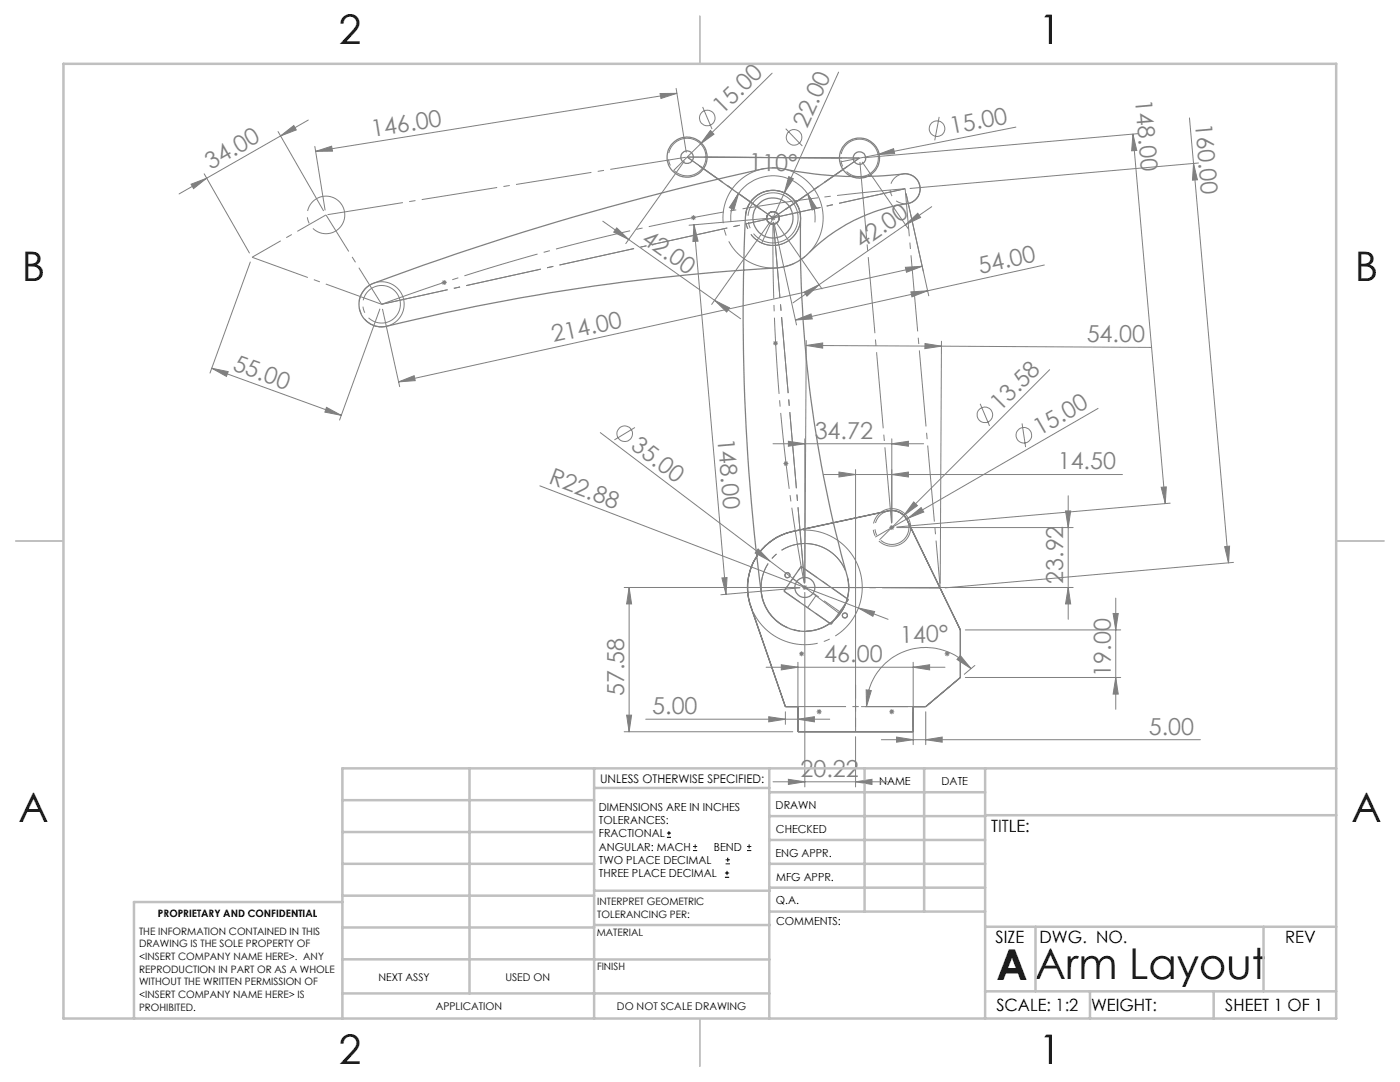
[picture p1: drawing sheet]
<svg xmlns="http://www.w3.org/2000/svg" width="279mm" height="216mm" viewBox="0 0 279 216" stroke-linecap="round" stroke-linejoin="round" font-family="sans-serif">
<g fill="none" stroke="#808080" stroke-width=".2">
<path d="M131.7 18.7l3.4-.1-3.2 1zM134.9 17.6l2 12.8M135.1 18.6l-72.1 11.6M154.1 14.6l-19.7 19.4M167.4 14.4l-10.9 24.1M38.1 36.8l3.1-1.2-2.6 2zM40.7 34.7l9.1 15.8M55.5 26.2l9.1 15.9M56 27.1l2.6-2.1 .5 .9zM56 27.1l-20.3 11.6M61.5 24l-5.5 3.1M62.8 29.2l2.1 12.7"/>
<path d="M63 30.2l3.2-1 .2 1zM136.6 32.2l-11.7 16.4M140.2 21.3l1.9 4.5M141.8 26l.7 .8-2.7 1.9zM147.4 38.6l-.9 3.2-.9-.4zM147.4 38.6a8.4 8.4 0 0 1 13.8 .1M147.4 38.6a8.3 8.3 0 0 0-1.5 5.7M156.5 38.5l-4.5 10M156.8 25.7l3.3 3.4M157.4 35.2l.9 .5-1.8 2.8zM161.2 38.7l1.8 2.8-.9 .4zM161.2 38.7a8.4 8.4 0 0 1 1.4 5.7"/>
<path d="M172.1 32.3l9.2 13.4M175.2 30.8l3.1-1.1 .2 1zM175.2 30.8l-7.3 1.5M180.8 38.7l4.5 20.3M187.4 23.3l-.9 4.7M202.7 25.4l-27.5 5.4M226.1 26.8l.8 3.2-1.1 .1zM226.1 26.8l6.5 73.7M227.1 26.7l-54.6 4.8M237.4 23.5l.8 9.1M238.2 32.6l.8 3.3h-1zM238.2 32.6l7 79.7"/>
<path d="M239.2 32.5l-57.6 5.1M50 52.3l-8.1 22.1M88.1 56.4h1M88.3 56l.7 .7M88.7 55.9v1M89 56l-.7 .7M120.3 44.1l27.5 19.5M123.1 45.5l2.4 2.3-3-1.5zM137.9 43.4h1M138 43.1l.7 .7M138.4 42.9v1M138.5 44.8l.8 3.3-1 .1z"/>
<path d="M138.5 44.8l6.4 73.8M138.7 43.1l-.7 .7M142.6 59.9l3 1.5-.6 .9zM153.2 43.6l-15.7 1.3M153.7 44.3l-11.7 16.4M153.8 43.5h1M153.9 43.1l.7 .8M154.3 43v1M154.5 44.5l4.5 20.3M154.6 43.1l-.7 .8M154.8 44.3l9.2 13.3M160.5 58.3l3-1.5-2.5 2.3z"/>
<path d="M163.5 56.8l-5.2 3.6M180.7 53.3l3.3-.2-3.1 1.2zM180.7 44.8l2.5-2.3 .5 .9zM180.7 44.8l-17.2 12M181.8 58.2l3.3-.2-3.1 1.2zM184 53.1l-104.4 23.1M185.9 41.2l-5.2 3.6M208.4 52.9l-49.7 11M42.3 73.5l3.2 .7-.3 .9zM42.3 73.5l25.8 9.4M75.8 61.7l-8 22.1M76.3 61.7l3.5 15.5"/>
<path d="M79.6 76.2l3.1-1.2 .2 1zM154.3 68.5h1M154.4 68.1l.7 .7M154.8 68v1M155.1 68.1l-.7 .7M158.7 63.9l3.2-1.2 .2 .9zM160.9 68.9l3.3-.5v1.1zM160.9 67.9l-.3 48.3v-28.6M160.9 68.9l27 .2M184.6 68.5l3.3 .6-3.3 .5zM187.9 68.1l-.3 48.3M187.9 69.1l41.9 .2"/>
<path d="M209.5 73.8l-29.1 29.1M65.2 81.3l2.9 1.6-3.3-.7zM107.7 96.9l63.6 24.4M119.8 86.3l47.8 36.2M126.7 85.3l-4.1 2.5M154.3 88.5h30M156.4 92.5h.9M156.5 92.1l.7 .8M156.8 92v1M157.2 92.1l-.7 .8M157.3 88.1l3.3 .4-3.3 .5zM164.4 94.7h59.6"/>
<path d="M167.4 94.2l3.3 .5-3.3 .5zM170.7 93.7v51.3M178 88.5l3.3-.4v.9zM178 94.7l3.3-.5v1zM178 87.6v16.6M195.6 80.6l1.9 4.4M204 84.5l.7 4.7M213.2 98.9v24.7M219.1 81.5l-37.9 21.9M231.7 97.2h1.1l-.2 3.3zM124.6 117.2h35M125.6 117.2l.4 3.3h-.9z"/>
<path d="M125.6 117.2v28.8M144.1 115.3h1l-.2 3.3zM151.3 109.5l2.3 2.4-2.9-1.6zM159.6 117.3l-15.7 1.4M160.1 117.2h1M160.3 116.9l.7 .7M160.6 116.7v1M160.6 118.2v38.8M161 116.9l-.7 .7M161.6 117.2h52.6M177.5 105.3h1M177.6 104.9l.7 .7"/>
<path d="M178 104.8v1M179 105.3h35.2M180.4 102.9l-4.8 4.8M181.2 103.4l2.6-2.1 .6 .9zM181.2 103.4l-6.5 3.7M182.4 100.2l.7 .7-2.7 2zM212.7 102h1l-.5 3.3zM213.2 117.2l.5 3.3h-1zM222.7 119.3v22.2M233.5 100.4l-54.5 4.8M244.4 109.1l1-.1-.2 3.3zM246.2 112.2l-57.6 5.1"/>
<path d="M152.9 133.1h35.7M155.9 132.6l3.3 .5-3.3 .6zM159.2 132.2v12.8M159.5 130.5h1M159.6 130.1l.7 .7M160 130v1M160.3 130.1l-.7 .7M171.3 121.3l3.3 .7-.4 1zM171.3 121.3l5.9 2.3M172.9 137.7l1 .1-1 3.2zM182.2 133.1l3.3-.5v1.1zM182.2 132.2v16.4"/>
<path d="M188.5 130.5h1M188.7 130.1l.7 .7M189 130v1M189.4 130.1l-.7 .7M191.7 130.8l2.1 2.6-2.8-1.8zM192.7 135.2h31M192.7 125.7h31M193.8 133.4a11.8 11.8 0 0 0-13.1-3.5 11.8 11.8 0 0 0-7.8 11.1M194.6 132.8l-2.2 1.7M222.1 122.4h1.1l-.5 3.3zM222.7 135.2l.5 3.3h-1.1zM124.6 146h33.6"/>
<path d="M125.1 142.7h.9l-.4 3.3zM128.9 143.5h36.7M153.4 143l3.3 .5-3.3 .5zM154.3 156h22.8M156.7 142v2.5M157.3 155.5l3.3 .5-3.3 .5zM159.2 143.5l3.3-.5v1zM163 142h1M163.1 141.6l.7 .8M163.5 141.5v1M163.8 141.6l-.7 .8M170.7 156l3.3-.5v1z"/>
<path d="M170.7 147v10M171.9 141h9.3M175.9 147.6h63.7M177.5 142h1M177.6 141.6l.7 .8M178 141.5v1M178.3 141.6l-.7 .8M178.9 147.1l3.3 .5-3.3 .5zM184.7 147.6l3.3-.5v1zM184.7 142v6.6"/>
<circle cx="141.2" cy="23.5" r="1.57"/>
<circle cx="158.5" cy="27.4" r="1.55"/>
<circle cx="187" cy="25.7" r="1.55"/>
<circle cx="124.7" cy="86.6" r="1.55"/>
<circle cx="196.5" cy="82.8" r="1.57"/>
<circle cx="204.3" cy="86.9" r="1.55"/>
</g>
<g fill="none" stroke="#000" stroke-width=".2">
<path d="M133.1 167.1h.8M133.1 166.2h.8M133.5 165.8v.9M138.3 169.7h.8M138.3 168.9h.8M138.7 168.5v.8M144.7 175h.8M144.7 174.2h.8M144.8 172.4h.9M144.8 171.6h.9M145.1 173.8v.8M145.2 171.1v.9"/>
<path d="M149.1 169.7h.8M149.1 168.9h.8M149.5 168.5v.8"/>
</g>
<g fill="none" stroke="#808080" stroke-width=".25">
<path d="M139.6 33.1l12.2 8.7M140.6 31.4l27.5 .1M150.1 39.9a5.5 5.5 0 0 1 6.1-1.5 5.5 5.5 0 0 1 3.6 5.2 255.1 255.1 0 0 0 9.5 72.5 8.8 8.8 0 0 1-7.6 9.8 8.8 8.8 0 0 1-9.8-7.5 411.6 411.6 0 0 1-3-76.1 5.8 5.8 0 0 1 1.2-2.4zM169.1 33.3l-12.4 8.5M72.8 57.7l1-.8a540.2 540.2 0 0 1 79.7-23.4 16 16 0 0 1 5.2 .7 80.7 80.7 0 0 0 22.3 .5 2.99 2.99 0 0 1 2.6 3 2.99 2.99 0 0 1-2.6 2.9 36.2 36.2 0 0 0-20.7 10.9 9.8 9.8 0 0 1-5.5 2 437.9 437.9 0 0 0-78.5 11.7 4.5 4.5 0 0 1-4.3-2.6 4.5 4.5 0 0 1 .8-4.9zM152.7 108.9a11 11 0 0 1 5.5-2.9l19.1-4a3.4 3.4 0 0 1 3.7 1.8l10.7 21.9v9.5l-7 5.8h-2.5v5h-23v-5h-2.5l-6.9-20a11.5 11.5 0 0 1 2.9-12.1zM159.9 113l9.4 6.6-3.4 5-9.4-6.6z"/>
<circle cx="137.1" cy="31.4" r="4"/>
<circle cx="137.1" cy="31.4" r="1.25"/>
<circle cx="171.5" cy="31.5" r="1.25"/>
<circle cx="171.5" cy="31.5" r="4"/>
<circle cx="154.3" cy="43.5" r="4"/>
<circle cx="154.3" cy="43.5" r="1.25"/>
<circle cx="157.1" cy="114.8" r=".5"/>
<circle cx="160.6" cy="117.2" r="2.01"/>
<circle cx="168.6" cy="122.8" r=".51"/>
</g>
<path d="M171.6 113.9a11.4 11.4 0 0 0-19.1-4.7 11.4 11.4 0 0 0 5 19 11.4 11.4 0 0 0 14.3-13.4l-.2-.9" fill="none" stroke="#808080" stroke-width=".2" stroke-dasharray="15.2 1.3 1.3 1.3" stroke-dashoffset=".3" stroke-linecap="butt"/>
<path d="M181.2 104.3a3.4 3.4 0 0 0-5.6-1.4 3.4 3.4 0 0 0 1.5 5.6 3.4 3.4 0 0 0 4.2-4l-.1-.2" fill="none" stroke="#808080" stroke-width=".2" stroke-dasharray="15.2 1.3 1.3 1.3" stroke-dashoffset="6.5" stroke-linecap="butt"/>
<path d="M160.6 117.2l-6.3-73.7M169 114.6a8.7 8.7 0 0 0-14.6-3.6 8.7 8.7 0 0 0 3.7 14.6 8.7 8.7 0 0 0 11.1-10.1l-.2-.9M178 105.2l-6.5-73.7" fill="none" stroke="#808080" stroke-width=".2" stroke-dasharray="15.2 1.3 1.3 1.3" stroke-dashoffset="-.8" stroke-linecap="butt"/>
<path d="M171.5 31.5l-34.4-.2M159.5 41.9a5.5 5.5 0 0 0-9.2-2.3 5.5 5.5 0 0 0 2.5 9.2 5.5 5.5 0 0 0 6.8-6.6l-.1-.3" fill="none" stroke="#808080" stroke-width=".2" stroke-dasharray="15.2 1.3 1.3 1.3" stroke-dashoffset="-.1" stroke-linecap="butt"/>
<path d="M140.7 30.2a3.8 3.8 0 0 0-6.2-1.5 3.8 3.8 0 0 0 1.6 6.2 3.8 3.8 0 0 0 4.7-4.4l-.1-.3M175.1 30.4a3.8 3.8 0 0 0-6.2-1.5 3.8 3.8 0 0 0 1.6 6.2 3.8 3.8 0 0 0 4.7-4.4l-.1-.3M68.6 41.8a3.7 3.7 0 0 0-6.2-1.5 3.7 3.7 0 0 0 1.6 6.2 3.7 3.7 0 0 0 4.7-4.4l-.1-.3M79.7 59.6a3.8 3.8 0 0 0-6.2-1.5 3.8 3.8 0 0 0 1.6 6.2 3.8 3.8 0 0 0 4.7-4.4l-.1-.3M181.6 104.1a3.8 3.8 0 0 0-6.3-1.5 3.8 3.8 0 0 0 1.7 6.3 3.8 3.8 0 0 0 4.7-4.5l-.1-.3" fill="none" stroke="#808080" stroke-width=".2" stroke-dasharray="15.2 1.3 1.3 1.3" stroke-dashoffset="5.4" stroke-linecap="butt"/>
<path d="M157.6 114.6a.5 .5 0 0 0-.8-.2 .5 .5 0 0 0 .2 .8 .5 .5 0 0 0 .7-.5l-.1-.1M162.9 118.8l-1.7 2.4M169.1 122.6a.5 .5 0 0 0-.8-.2 .5 .5 0 0 0 .2 .9 .5 .5 0 0 0 .6-.6v-.1" fill="none" stroke="#808080" stroke-width=".2" stroke-dasharray="15.2 1.3 1.3 1.3" stroke-linecap="butt"/>
<path d="M154.3 43.5a375 375 0 0 0 6.3 73.7" fill="none" stroke="#808080" stroke-width=".2" stroke-dasharray="15.2 1.3 1.3 1.3" stroke-dashoffset="-.9" stroke-linecap="butt"/>
<path d="M80.5 59.4a4.5 4.5 0 0 0-7.6-1.8 4.5 4.5 0 0 0 2 7.4 4.5 4.5 0 0 0 5.6-5.3v-.3" fill="none" stroke="#808080" stroke-width=".2" stroke-dasharray="15.2 1.3 1.3 1.3" stroke-dashoffset="3" stroke-linecap="butt"/>
<path d="M159.1 42a5 5 0 0 0-8.4-2 5 5 0 0 0 2.2 8.3 5 5 0 0 0 6.2-6v-.3" fill="none" stroke="#808080" stroke-width=".2" stroke-dasharray="15.2 1.3 1.3 1.3" stroke-dashoffset="1.4" stroke-linecap="butt"/>
<path d="M163.8 40.6a10 10 0 0 0-16.6-4.2 10 10 0 0 0 4.2 16.7 10 10 0 0 0 12.7-11.7l-.3-.8" fill="none" stroke="#808080" stroke-width=".2" stroke-dasharray="15.2 1.3 1.3 1.3" stroke-dashoffset="4.8" stroke-linecap="butt"/>
<path d="M183.5 36.8a3 3 0 0 0-5-1.2 3 3 0 0 0 1.3 4.9 3 3 0 0 0 3.8-3.5l-.1-.2" fill="none" stroke="#808080" stroke-width=".2" stroke-dasharray="15.2 1.3 1.3 1.3" stroke-dashoffset="7.7" stroke-linecap="butt"/>
<path d="M76.2 60.7a395 395 0 0 1 104.4-23" fill="none" stroke="#808080" stroke-width=".2" stroke-dasharray="15.2 1.3 1.3 1.3" stroke-dashoffset="1.6" stroke-linecap="butt"/>
<path d="M159.3 141h23" fill="none" stroke="#808080" stroke-width=".2" stroke-dasharray="15.2 1.3 1.3 1.3" stroke-dashoffset="5.6" stroke-linecap="butt"/>
<path d="M137.1 31.3l17.2 12.2M65.1 42.9l11.1 17.8M154.3 43.5l17.2-12" fill="none" stroke="#808080" stroke-width=".2" stroke-dasharray="15.2 1.3 1.3 1.3" stroke-dashoffset="6.6" stroke-linecap="butt"/>
<path d="M137.1 31.3l-72 11.6" fill="none" stroke="#808080" stroke-width=".2" stroke-dasharray="15.2 1.3 1.3 1.3" stroke-dashoffset="-.3" stroke-linecap="butt"/>
<path d="M76.2 60.7l104.4-23" fill="none" stroke="#808080" stroke-width=".2" stroke-dasharray="15.2 1.3 1.3 1.3" stroke-dashoffset="1.7" stroke-linecap="butt"/>
<path d="M76.2 60.7l-25.9-9.4" fill="none" stroke="#808080" stroke-width=".2" stroke-dasharray="15.2 1.3 1.3 1.3" stroke-dashoffset="3.4" stroke-linecap="butt"/>
<path d="M50.3 51.3l14.8-8.4" fill="none" stroke="#808080" stroke-width=".2" stroke-dasharray="15.2 1.3 1.3 1.3" stroke-dashoffset="8.6" stroke-linecap="butt"/>
<path d="M160.6 117.2l27 .2" fill="none" stroke="#808080" stroke-width=".2" stroke-dasharray="15.2 1.3 1.3 1.3" stroke-dashoffset="3.6" stroke-linecap="butt"/>
<path d="M187.6 117.4l-7-79.7" fill="none" stroke="#808080" stroke-width=".2" stroke-dasharray="15.2 1.3 1.3 1.3" stroke-dashoffset="5.7" stroke-linecap="butt"/>
<path d="M156.5 117.9l9.4 6.6M159.9 113l9.4 6.6M167.6 122.1l-9.4-6.6" fill="none" stroke="#808080" stroke-width=".2" stroke-dasharray="15.2 1.3 1.3 1.3" stroke-dashoffset="11.4" stroke-linecap="butt"/>
<path d="M159.9 113l-3.4 4.9M169.3 119.6l-3.4 4.9" fill="none" stroke="#808080" stroke-width=".2" stroke-dasharray="15.2 1.3 1.3 1.3" stroke-dashoffset="14.1" stroke-linecap="butt"/>
<path d="M170.8 146v-9.4" fill="none" stroke="#808080" stroke-width=".2" stroke-dasharray="15.2 1.3 1.3 1.3" stroke-dashoffset="12.5" stroke-linecap="butt"/>
<path d="M139.7 3.2v9.5M3.1 107.9h9.6M266.7 107.9h9.5M139.7 203.2v9.6" fill="none" stroke="#c0c0c0" stroke-width=".25"/>
<g fill="none" stroke="#c0c0c0" stroke-width=".5">
<path d="M12.7 12.7h254v190.5h-254zM68.3 159.7h50.3M93.7 153.3v44.9M118.6 153.3v49.9M118.6 157.2h34.9M153.5 153.3v49.9M153.5 158.1h43.1M172.5 153.3v28.6M184.4 153.3v28.6M196.6 153.3v49.9M266.7 153.3h-198.4v49.9M68.3 178.7h50.3"/>
<path d="M68.3 172.4h50.3M68.3 166h50.3M68.3 180h-41.6v23.2M118.6 177.7h35M153.5 167.6h43.1M153.5 162.8h43.1M153.5 172.4h43.1M153.5 177.1h43.1M196.6 162.7h70.1M68.3 198.2h85.2M68.3 191.4l85.2 .1M68.3 185.1h50.3"/>
<path d="M118.6 184.6h35M153.6 181.9h43M196.6 197.8h70.1M196.6 184.9h70.1M206.7 184.9v12.9M217.5 197.8v5.4M242.2 197.8v5.4M252.2 184.9v12.9"/>
</g>
<g fill="#808080">
<path d="M151.3 109.5l2.3 2.4-2.9-1.6z"/>
<path d="M171.3 121.3l3.3 .7-.4 1z"/>
<path d="M175.2 30.8l3.1-1.1 .2 1z"/>
<path d="M181.2 103.4l2.6-2.1 .6 .9z"/>
<path d="M141.8 26l.7 .8-2.7 1.9z"/>
<path d="M182.4 100.2l.7 .7-2.7 2z"/>
<path d="M157.4 35.2l.9 .5-1.8 2.8z"/>
<path d="M144.1 115.3h1l-.2 3.3zM138.5 44.8l.8 3.3-1 .1z"/>
<path d="M231.7 97.2h1.1l-.2 3.3zM226.1 26.8l.8 3.2-1.1 .1z"/>
<path d="M244.4 109.1l1-.1-.2 3.3zM238.2 32.6l.8 3.3h-1z"/>
<path d="M65.2 81.3l2.9 1.6-3.3-.7zM42.3 73.5l3.2 .7-.3 .9z"/>
<path d="M161.2 38.7l1.8 2.8-.9 .4zM147.4 38.6l-.9 3.2-.9-.4z"/>
<path d="M159.2 143.5l3.3-.5v1zM153.4 143l3.3 .5-3.3 .5z"/>
<path d="M155.9 132.6l3.3 .5-3.3 .6zM182.2 133.1l3.3-.5v1.1zM178.9 147.1l3.3 .5-3.3 .5zM184.7 147.6l3.3-.5v1zM157.3 88.1l3.3 .4-3.3 .5zM178 88.5l3.3-.4v.9z"/>
<path d="M191.7 130.8l2.1 2.6-2.8-1.8zM172.9 137.7l1 .1-1 3.2z"/>
<path d="M131.7 18.7l3.4-.1-3.2 1zM63 30.2l3.2-1 .2 1z"/>
<path d="M79.6 76.2l3.1-1.2 .2 1zM180.7 53.3l3.3-.2-3.1 1.2z"/>
<path d="M158.7 63.9l3.2-1.2 .2 .9zM181.8 58.2l3.3-.2-3.1 1.2z"/>
<path d="M38.1 36.8l3.1-1.2-2.6 2zM56 27.1l2.6-2.1 .5 .9z"/>
<path d="M160.5 58.3l3-1.5-2.5 2.3zM180.7 44.8l2.5-2.3 .5 .9z"/>
<path d="M222.7 135.2l.5 3.3h-1.1zM222.1 122.4h1.1l-.5 3.3z"/>
<path d="M125.1 142.7h.9l-.4 3.3zM125.6 117.2l.4 3.3h-.9zM213.2 117.2l.5 3.3h-1zM212.7 102h1l-.5 3.3z"/>
<path d="M123.1 45.5l2.4 2.3-3-1.5zM142.6 59.9l3 1.5-.6 .9z"/>
<path d="M160.9 68.9l3.3-.5v1.1zM184.6 68.5l3.3 .6-3.3 .5z"/>
<path d="M170.7 156l3.3-.5v1zM157.3 155.5l3.3 .5-3.3 .5z"/>
<path d="M167.4 94.2l3.3 .5-3.3 .5zM178 94.7l3.3-.5v1z"/>
</g>
<text font-size="8.5" x="198.9" y="195.5">A Arm Layout</text>
<g font-size="8.1">
<text x="67.6" y="8.9">2</text>
<text x="207.3" y="8.9">1</text>
<text x="4.4" y="56.2">B</text>
<text x="270.4" y="56.2">B</text>
<text x="3.7" y="164.1">A</text>
<text x="269.7" y="164.1">A</text>
<text x="67.6" y="212.4">2</text>
<text x="207.3" y="212.4">1</text>
</g>
<g font-size="4.7" fill="#808080">
<text x="144.2" y="22.9" transform="rotate(-45 144.2 22.9)">15.00</text>
<text x="226.5" y="20" transform="rotate(85 226.5 20)">148.00</text>
<text x="74.3" y="27.3" transform="rotate(-9 74.3 27.3)">146.00</text>
<text x="161.1" y="25.7" transform="rotate(-66 161.1 25.7)">22.00</text>
<text x="189.9" y="26.8" transform="rotate(-11 189.9 26.8)">15.00</text>
<text x="238.5" y="24.7" transform="rotate(85 238.5 24.7)">160.00</text>
<text x="42.1" y="33.9" transform="rotate(-30 42.1 33.9)">34.00</text>
<text x="149.5" y="34">110°</text>
<text x="127.8" y="48.2" transform="rotate(35 127.8 48.2)">42.00</text>
<text x="172" y="49.7" transform="rotate(-35 172 49.7)">42.00</text>
<text x="195.6" y="54.7" transform="rotate(-12 195.6 54.7)">54.00</text>
<text x="110.4" y="68.3" transform="rotate(-12 110.4 68.3)">214.00</text>
<text x="216.9" y="68.2">54.00</text>
<text x="46.2" y="73.8" transform="rotate(20 46.2 73.8)">55.00</text>
<text x="199.6" y="82.2" transform="rotate(-45 199.6 82.2)">13.58</text>
<text x="125.7" y="89.4" transform="rotate(37 125.7 89.4)">35.00</text>
<text x="143.2" y="87.5" transform="rotate(85 143.2 87.5)">148.00</text>
<text x="162.6" y="87.5">34.72</text>
<text x="207.4" y="87" transform="rotate(-30 207.4 87)">15.00</text>
<text x="211.1" y="93.7">14.50</text>
<text x="109.3" y="96.5" transform="rotate(21 109.3 96.5)">R22.88</text>
<text x="212.2" y="116.5" transform="rotate(-90 212.2 116.5)">23.92</text>
<text x="179.7" y="128.3" transform="rotate(-1 179.7 128.3)">140°</text>
<text x="164.5" y="132.1">46.00</text>
<text x="221.7" y="135" transform="rotate(-90 221.7 135)">19.00</text>
<text x="124.6" y="138.9" transform="rotate(-90 124.6 138.9)">57.58</text>
<text x="130.2" y="142.5">5.00</text>
<text x="229.3" y="146.6">5.00</text>
<text x="159.8" y="155">20.22</text>
</g>
<g font-size="3.4">
<text x="197.8" y="166">TITLE:</text>
<text x="198.7" y="188.1">SIZE</text>
<text x="207.5" y="188.1">DWG. NO.</text>
<text x="256.5" y="188.2">REV</text>
<text x="198.8" y="201.7">SCALE: 1:2</text>
<text x="217.7" y="201.8">WEIGHT:</text>
<text x="244.5" y="201.7">SHEET 1 OF 1</text>
</g>
<text font-size="2.4" x="119.8" y="156.2">UNLESS OTHERWISE SPECIFIED:</text>
<g font-size="2.2">
<text x="119.5" y="161.8">DIMENSIONS ARE IN INCHES</text>
<text x="154.8" y="161.4">DRAWN</text>
<text x="175.4" y="156.6">NAME</text>
<text x="187.9" y="156.7">DATE</text>
<text x="119.5" y="164.4">TOLERANCES:</text>
<text x="119.5" y="167.1">FRACTIONAL</text>
<text x="154.9" y="166.3">CHECKED</text>
<text x="119.5" y="169.7">ANGULAR: MACH</text>
<text x="119.5" y="172.4">TWO PLACE DECIMAL</text>
<text x="142.5" y="169.7">BEND</text>
<text x="154.8" y="170.9">ENG APPR.</text>
<text x="119.5" y="175">THREE PLACE DECIMAL</text>
<text x="154.9" y="175.7">MFG APPR.</text>
<text x="154.9" y="180.4">Q.A.</text>
<text x="154.9" y="184.6">COMMENTS:</text>
</g>
<g font-size="2.1">
<text x="75.5" y="195.7">NEXT ASSY</text>
<text x="100.9" y="195.7">USED ON</text>
<text x="86.9" y="201.5">APPLICATION</text>
<text x="123.1" y="201.6">DO NOT SCALE DRAWING</text>
</g>
<g font-size="2">
<text x="31.5" y="182.9">PROPRIETARY AND CONFIDENTIAL</text>
<text x="119.2" y="180.6">INTERPRET GEOMETRIC</text>
<text x="119.2" y="183.1">TOLERANCING PER:</text>
<text x="27.8" y="186.5">THE INFORMATION CONTAINED IN THIS</text>
<text x="27.8" y="189">DRAWING IS THE SOLE PROPERTY OF</text>
<text x="27.8" y="191.6">&lt;INSERT COMPANY NAME HERE&gt;. ANY</text>
<text x="119.1" y="186.7">MATERIAL</text>
<text x="27.8" y="194.1">REPRODUCTION IN PART OR AS A WHOLE</text>
<text x="27.8" y="196.6">WITHOUT THE WRITTEN PERMISSION OF</text>
<text x="119.1" y="193.5">FINISH</text>
<text x="27.8" y="199.1">&lt;INSERT COMPANY NAME HERE&gt; IS</text>
<text x="27.8" y="201.7">PROHIBITED.</text>
</g>
</svg>
